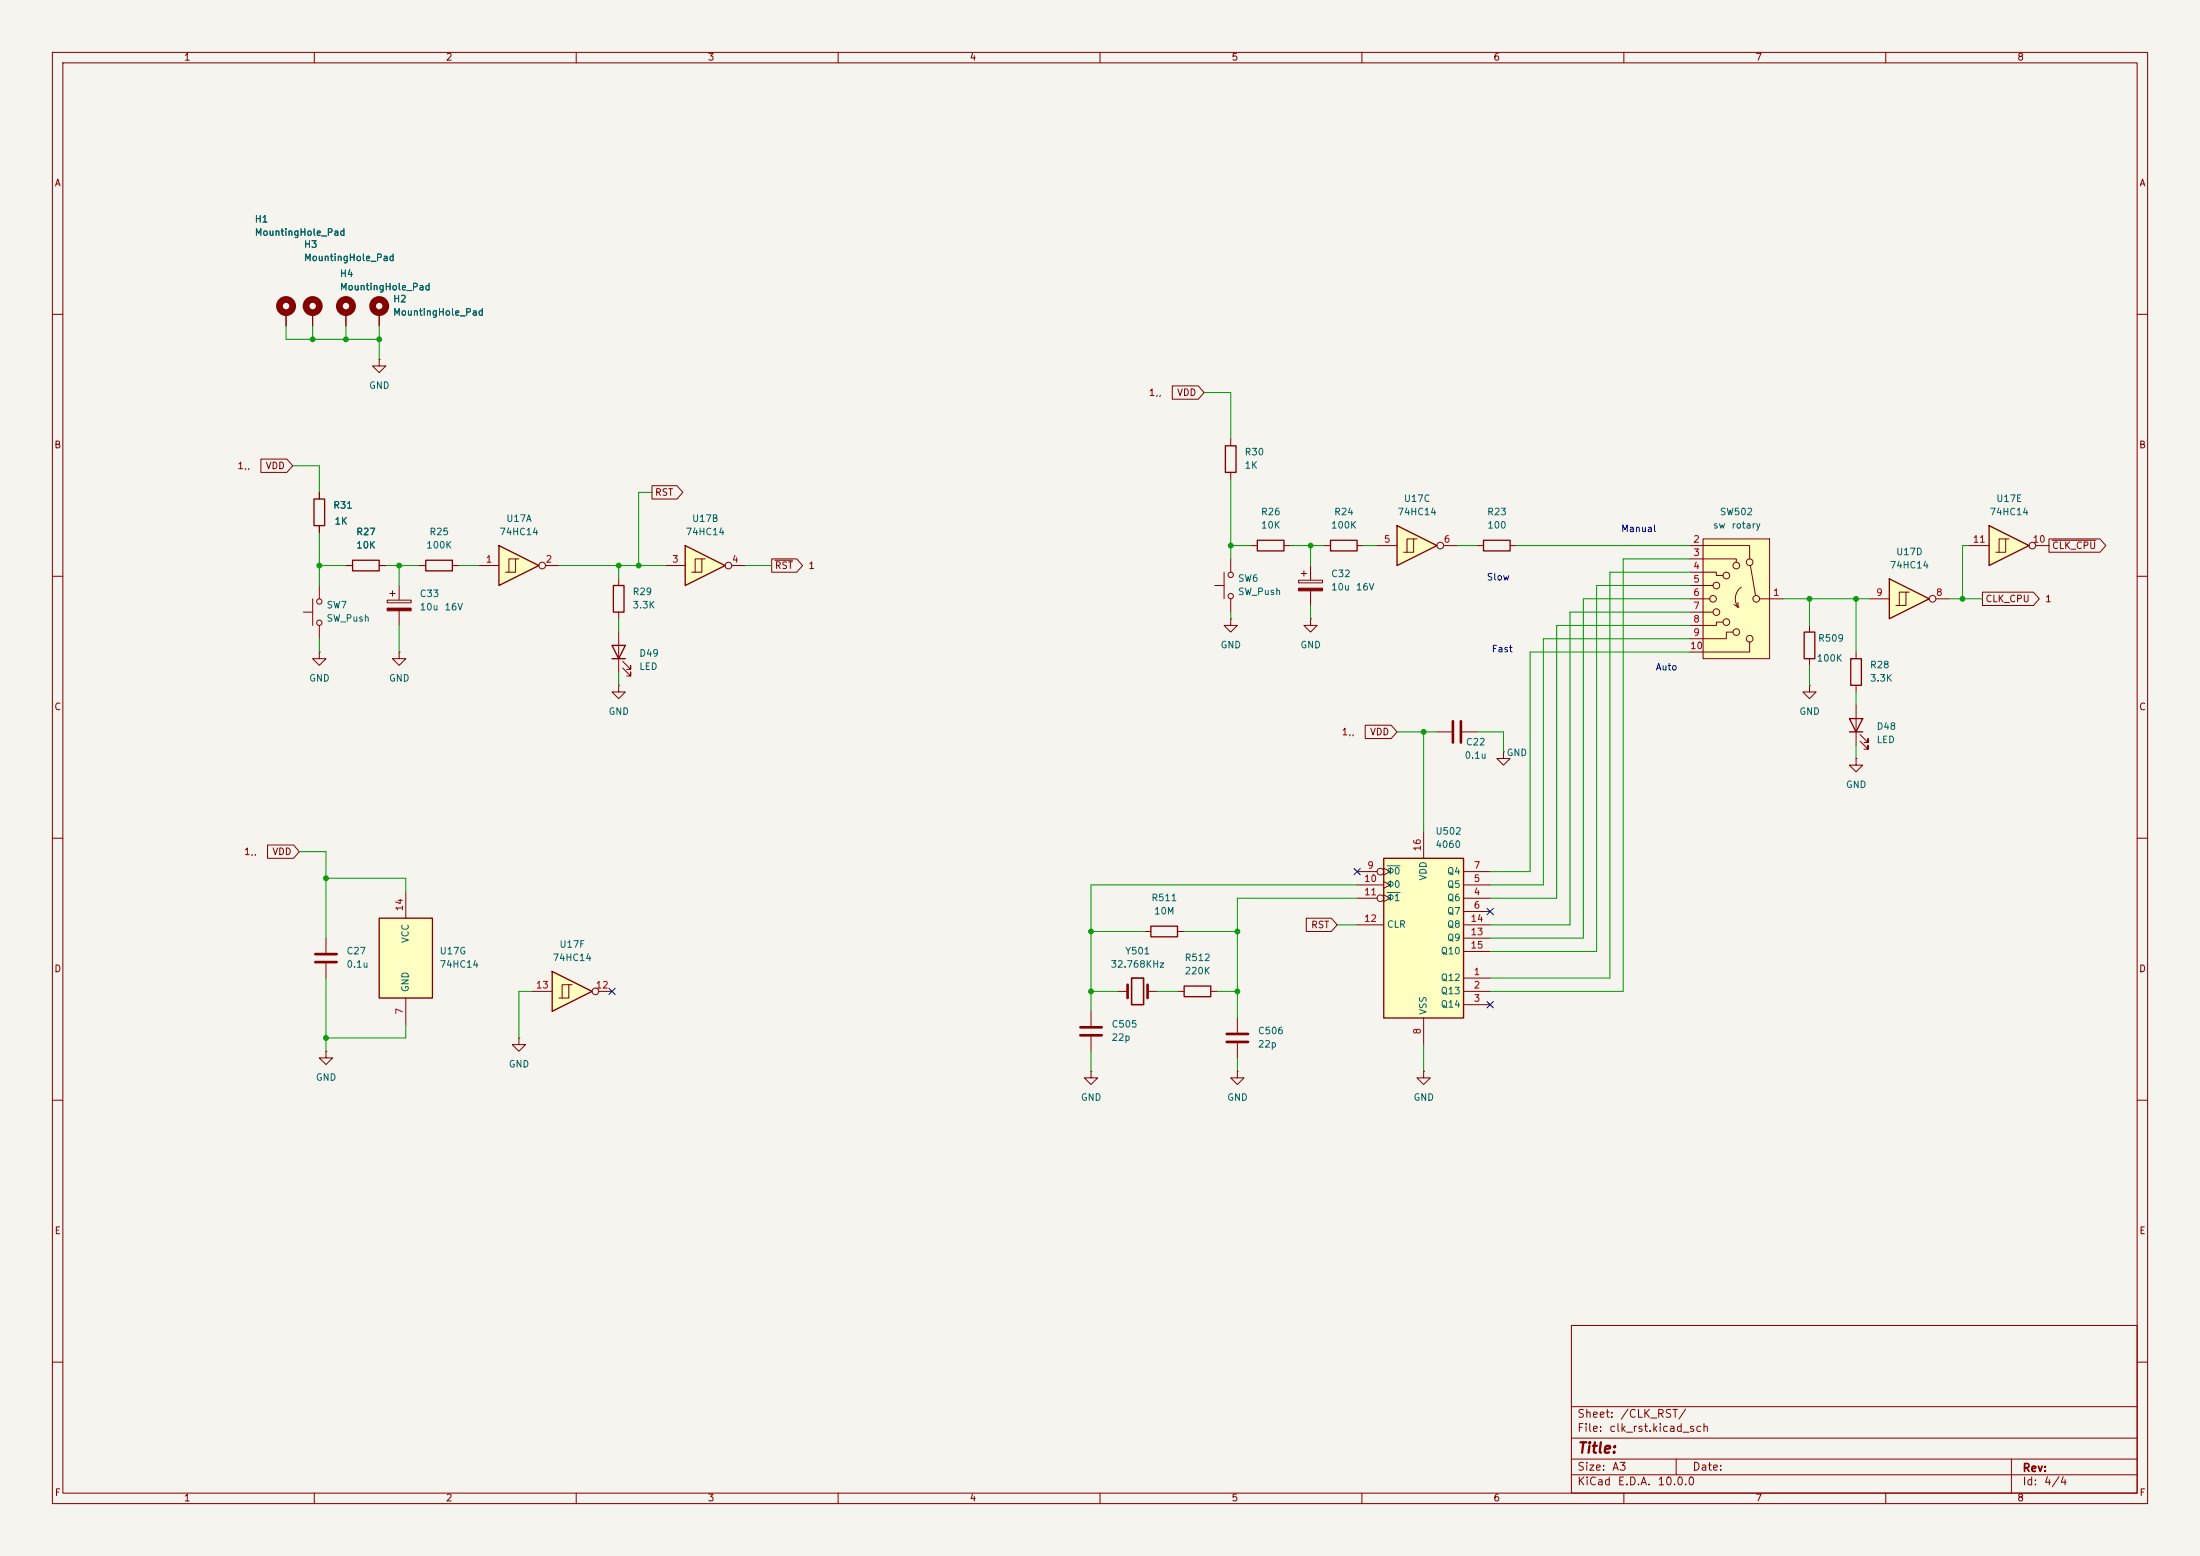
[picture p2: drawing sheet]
<svg xmlns="http://www.w3.org/2000/svg" width="420mm" height="297mm" viewBox="0 0 420 297" stroke-linecap="round" stroke-linejoin="round" font-family="sans-serif">
<path d="M0 0h420v297h-420z" fill="#f5f4ef" stroke="#f5f4ef" stroke-width=".19"/>
<g fill="none" stroke="#840000" stroke-width=".19">
<path d="M10 10h400v277h-400zM12 12h396v273h-396zM60 10v2M110 10v2M160 10v2M210 10v2M260 10v2M310 10v2M360 10v2M54.6 59.7v2.5M59.7 59.7v2.5M66 59.7v2.5"/>
<path d="M72.4 59.7v2.5M10 60h2M72.4 68.6v1.3h1.3l-1.3 1.2-1.3-1.2h1.3M72.4 68.6h.1M408 60h2M10 110h2M345.4 119.4v1.3M408 110h2M345.4 125.7v1.3M10 160h2M408 160h2M10 210h2"/>
<path d="M208.3 204.5v1.2h1.2l-1.2 1.3-1.3-1.3h1.3M208.3 204.5h.1M236.2 204.5v1.2h1.3l-1.3 1.3-1.3-1.3h1.3M236.2 204.5h.1M408 210h2M300 253h108v32h-108zM10 260h2M300 278.5h108M300 274.5h108M300 268.5h108M320 278.5v3M384 278.5v6.5"/>
<path d="M408 260h2M60 285v2M110 285v2M160 285v2M210 285v2M260 285v2M300 281.5h108M310 285v2M360 285v2"/>
</g>
<g fill="none" stroke="#840000" stroke-width="1.3">
<circle cx="54.6" cy="58.4" r="1.27"/>
<circle cx="59.7" cy="58.4" r="1.27"/>
<circle cx="66" cy="58.4" r="1.27"/>
<circle cx="72.4" cy="58.4" r="1.27"/>
</g>
<path d="M344.4 120.7h2.1v5h-2.1z" fill="none" stroke="#840000" stroke-width=".25"/>
<path d="M360.7 110.5l7.6 3.8-7.6 3.8z" fill="#ffffc2"/>
<path d="M360.7 110.5l7.6 3.8-7.6 3.8z" fill="none" stroke="#840000" stroke-width=".25"/>
<g fill="none" stroke="#840000" stroke-width=".19">
<path d="M356.9 114.3h3.8M363.9 113h-1.3v2.6M364.5 113h-.6v2.6h-2M369.6 114.3h2.5M287 143.5v1.3h1.3l-1.3 1.3-1.3-1.3h1.3M287 143.5h.1"/>
<circle cx="368.9" cy="114.3" r=".63"/>
</g>
<path d="M264.2 163.8h15.2v30.5h-15.2z" fill="#ffffc2"/>
<path d="M264.2 163.8h15.2v30.5h-15.2z" fill="none" stroke="#840000" stroke-width=".25"/>
<g fill="none" stroke="#840000" stroke-width=".19">
<path d="M271.8 158.8v5M259.1 171.5h3.8M259.1 168.9h5.1M259.1 166.4h3.8M259.1 176.5h5.1M264.2 165.7l1.2 .7-1.2 .6M264.2 168.3l1.2 .6-1.2 .6M264.2 170.8l1.2 .7-1.2 .6M279.4 171.5h5.1M279.4 168.9h5.1M279.4 174h5.1M279.4 166.4h5.1"/>
<path d="M279.4 176.5h5.1M279.4 179.1h5.1M271.8 194.3v5.1M279.4 186.7h5.1M279.4 189.2h5.1M279.4 191.8h5.1M279.4 181.6h5.1"/>
<circle cx="263.5" cy="166.4" r=".63"/>
<circle cx="263.5" cy="171.4" r=".63"/>
</g>
<path d="M264.8 165.3h2.5M264.8 170.3h2.5" fill="none" stroke="#006464" stroke-width=".19"/>
<path d="M325.1 102.9h12.7v22.8h-12.7z" fill="#ffffc2"/>
<g fill="none" stroke="#840000" stroke-width=".19">
<path d="M118.1 110.5v1.3M118.1 116.8v1.3M322.6 106.7h8.9v.6M322.6 109.2h5.1v.7h1.2M322.6 104.1h11.4v2.6M322.6 114.3h3.8M322.6 111.8h4.4M322.6 116.8h4.4M325.1 102.9h12.7v22.8h-12.7zM328.9 118.7h-1.2v.7h-5.1M331 115.4l.8 .5M331.8 115.9h.1"/>
<path d="M331.8 115v.9M332.4 112.1a2.73 2.73 0 0 0-.6 3.8M334.2 108l.9 5.6M335.9 114.3h4.5M118.1 120.7v7.6M118.9 127.5l1.5 1.5v-.7v.7h-.8M118.9 126.2l1.5 1.6v-.8v.8h-.8M330.8 120.7h-1.2v1.2h-7M334 122.6v1.9h-11.4"/>
<circle cx="327" cy="114.3" r=".63"/>
<circle cx="327.7" cy="116.8" r=".63"/>
<circle cx="327.7" cy="111.8" r=".63"/>
<circle cx="329.6" cy="109.9" r=".63"/>
<circle cx="329.6" cy="118.7" r=".63"/>
<circle cx="331.5" cy="107.9" r=".63"/>
<circle cx="334" cy="107.3" r=".63"/>
<circle cx="335.3" cy="114.3" r=".63"/>
<circle cx="331.5" cy="120.6" r=".63"/>
<circle cx="334" cy="121.9" r=".63"/>
</g>
<path d="M117.1 111.8h2v5h-2zM116.8 123.2h2.6l-1.3 2.5zM116.8 125.7h2.6" fill="none" stroke="#840000" stroke-width=".25"/>
<path d="M95.2 104.1l7.7 3.9-7.7 3.8z" fill="#ffffc2"/>
<path d="M233.9 85.1h2.1v5.1h-2.1zM95.2 104.1l7.7 3.9-7.7 3.8zM240 103.1h5.1v2.1h-5.1zM226.1 188.2h5v2h-5z" fill="none" stroke="#840000" stroke-width=".25"/>
<g fill="none" stroke="#840000" stroke-width=".19">
<path d="M234.9 83.8v1.3M234.9 90.2v1.2M91.4 108h3.8M98.4 106.7h-1.2v2.5M99.1 106.7h-.7v2.5h-1.9M104.1 108h2.6M231.9 111.8h1.8M233.7 109.2v5.1M234.9 106.7v2.5M234.9 114.3v2.5M238.8 104.1h1.2M245.1 104.1h1.3"/>
<path d="M247.9 110.7h4.6v.6h-4.6zM248.4 109.5h1M248.9 109v1M250.2 108v2.7M250.2 112.8v2.8M208.3 193v2.8M208.3 197.9v2.8M224.8 189.2h1.3M231.1 189.2h1.3"/>
<circle cx="103.5" cy="107.9" r=".63"/>
<circle cx="235" cy="113.8" r=".51"/>
<circle cx="235" cy="109.7" r=".51"/>
</g>
<path d="M247.9 112.3h4.6v.5h-4.6z" fill="#840000" stroke="#840000" stroke-width=".19"/>
<path d="M206.2 196.1h4.1M206.2 197.6h4.1" fill="none" stroke="#840000" stroke-width=".51"/>
<path d="M266.7 100.3l7.6 3.8-7.6 3.9z" fill="#ffffc2"/>
<path d="M59.9 95.3h2.1v5h-2.1zM67.3 106.9h5.1v2.1h-5.1zM81.3 106.9h5.1v2.1h-5.1zM254 103.1h5.1v2.1h-5.1zM266.7 100.3l7.6 3.8-7.6 3.9zM219.7 176.8h5.1v2h-5.1z" fill="none" stroke="#840000" stroke-width=".25"/>
<g fill="none" stroke="#840000" stroke-width=".19">
<path d="M61 94v1.3M61 100.3v1.3M66 108h1.3M72.4 108h1.3M80 108h1.3M86.4 108h1.2M234.9 118.1v1.3h1.3l-1.3 1.3-1.2-1.3h1.2M234.9 118.1h.1M250.2 118.1v1.3h1.3l-1.3 1.3-1.3-1.3h1.3M250.2 118.1h.1M252.7 104.1h1.3M259.1 104.1h1.2"/>
<path d="M262.9 104.1h3.8M269.9 102.9h-1.3v2.5M270.5 102.9h-.6v2.5h-1.9M275.6 104.1h2.5M345.4 130.8v1.3h1.3l-1.3 1.3-1.2-1.3h1.2M345.4 130.8h.1M218.4 177.8h1.3M224.8 177.8h1.3"/>
<circle cx="275" cy="104.1" r=".63"/>
</g>
<path d="M130.8 104.1l7.6 3.9-7.6 3.8z" fill="#ffffc2"/>
<path d="M130.8 104.1l7.6 3.9-7.6 3.8zM283.2 103.1h5.1v2.1h-5.1z" fill="none" stroke="#840000" stroke-width=".25"/>
<g fill="none" stroke="#840000" stroke-width=".19">
<path d="M127 108h3.8M134 106.7h-1.3v2.5M134.6 106.7h-.6v2.5h-1.9M139.7 108h2.5M281.9 104.1h1.3M288.3 104.1h1.3M274.3 139.7h2.8M279.1 139.7h2.8"/>
<circle cx="139.1" cy="107.9" r=".63"/>
</g>
<path d="M277.4 137.7v4M278.9 137.7v4" fill="none" stroke="#840000" stroke-width=".51"/>
<path d="M379.7 100.3l7.6 3.8-7.6 3.9z" fill="#ffffc2"/>
<path d="M379.7 100.3l7.6 3.8-7.6 3.9zM353.1 137.2h2.5l-1.3 2.5zM353.1 139.7h2.5M353.3 125.7h2v5.1h-2z" fill="none" stroke="#840000" stroke-width=".25"/>
<g fill="none" stroke="#840000" stroke-width=".19">
<path d="M57.9 116.8h1.8M59.7 114.3v5.1M61 111.8v2.5M61 119.4v2.5M375.9 104.1h3.8M382.9 102.9h-1.3v2.5M383.5 102.9h-.6v2.5h-1.9M388.6 104.1h2.6M61 124.5v1.2h1.2l-1.2 1.3-1.3-1.3h1.3M61 124.5h.1M354.3 124.5v1.2M354.3 130.8v1.3"/>
<path d="M354.3 134.6v7.6M354.3 144.8v1.3h1.3l-1.3 1.2-1.2-1.2h1.2M354.3 144.8h.1M355.1 141.5l1.5 1.5v-.8v.8h-.7M355.1 140.2l1.5 1.5v-.7v.7h-.7M62.2 179.1v2.8M62.2 183.9v2.8M62.2 200.7v1.2h1.3l-1.3 1.3-1.2-1.3h1.2M62.2 200.7h.1"/>
<circle cx="61" cy="114.8" r=".51"/>
<circle cx="61" cy="118.9" r=".51"/>
<circle cx="388" cy="104.1" r=".63"/>
</g>
<path d="M60.2 182.1h4.1M60.2 183.6h4.1" fill="none" stroke="#840000" stroke-width=".51"/>
<path d="M105.4 185.4l7.6 3.8-7.6 3.8z" fill="#ffffc2"/>
<path d="M105.4 185.4l7.6 3.8-7.6 3.8z" fill="none" stroke="#840000" stroke-width=".25"/>
<g fill="none" stroke="#840000" stroke-width=".19">
<path d="M99.1 198.1v1.3h1.2l-1.2 1.3-1.3-1.3h1.3M99.1 198.1h.1M101.6 189.2h3.8M108.6 188h-1.3v2.5M109.2 188h-.6v2.5h-1.9M114.3 189.2h2.5"/>
<circle cx="113.7" cy="189.2" r=".63"/>
</g>
<path d="M72.4 175.3h10.1v15.2h-10.1z" fill="#ffffc2"/>
<path d="M72.4 175.3h10.1v15.2h-10.1z" fill="none" stroke="#840000" stroke-width=".25"/>
<g fill="none" stroke="#840000" stroke-width=".19">
<path d="M54.6 59.7v2.5M59.7 59.7v2.5M66 59.7v2.5M72.4 59.7v2.5M223.8 73.7h5l1.1 1.2-1.1 1.3h-5zM49.8 87.6h5l1.1 1.3-1.1 1.3h-5zM61 94v1.3M124.5 92.7h4.7l1.2 1.3-1.2 1.3h-4.7zM61 100.3v1.3M66 108h1.3M72.4 108h1.3M73.9 114.6h4.6v.5h-4.6z"/>
<path d="M74.4 113.3h1M74.9 112.8v1M76.2 111.8v2.8M76.2 116.6v2.8M147.3 106.7h4.8l1.1 1.3-1.1 1.2h-4.8zM147.9 106.9h3.4M378.5 113h9.7l1.1 1.3-1.1 1.3h-9.7zM391.2 102.9h9.7l1.1 1.2-1.1 1.3h-9.7zM391.8 103.1h8.3M76.2 124.5v1.2h1.3l-1.3 1.3-1.3-1.3h1.3M76.2 124.5h.1M118.1 130.8v1.3h1.3l-1.3 1.3-1.3-1.3h1.3"/>
<path d="M118.1 130.8h.1M260.6 138.4h5l1.1 1.3-1.1 1.3h-5zM51.1 161.3h4.9l1.1 1.3-1.1 1.2h-4.9zM77.5 170.2v5.1M249.4 175.3h4.8l1.1 1.2-1.1 1.3h-4.8zM77.5 190.5v5.1M213.4 189.2h1.9M219.1 189.2h1.9M236.2 194.3v2.8M236.2 199.1v2.8M271.8 204.5v1.2h1.2l-1.2 1.3-1.3-1.3h1.3M271.8 204.5h.1"/>
</g>
<path d="M73.9 116.1h4.6v.5h-4.6z" fill="#840000" stroke="#840000" stroke-width=".19"/>
<path d="M215.3 188v2.5M219.1 188v2.5M234.2 197.4h4.1M234.2 198.9h4.1" fill="none" stroke="#840000" stroke-width=".51"/>
<path d="M216 186.7h2.3v5.1h-2.3z" fill="none" stroke="#840000" stroke-width=".3"/>
<g fill="none" stroke="#009600" stroke-width=".19">
<path d="M54.6 62.2v2.6h17.8M59.7 62.2v2.6M66 62.2v2.6M72.4 62.2v6.4M229.9 74.9h5v8.9M55.9 88.9h5.1v5.1M124.5 94h-2.6v14M234.9 91.4v15.3M61 101.6v10.2M61 108h5M73.7 108h6.3M76.2 108v3.8"/>
<path d="M76.2 119.4v5.1M87.6 108h3.8M106.7 108h20.3M118.1 108v2.5M118.1 118.1v2.6M142.2 108h5.1M234.9 116.8v1.3M234.9 104.1h3.9M246.4 104.1h6.3M250.2 104.1v3.9M250.2 115.6v2.5M260.3 104.1h2.6"/>
<path d="M278.1 104.1h3.8M289.6 104.1h33M322.6 109.2h-15.3v77.5h-22.8M322.6 116.8h-22.9v59.7h-15.2M322.6 114.3h-20.3v64.8h-17.8M322.6 119.4h-25.4v52.1h-12.7M322.6 111.8h-17.8v69.8h-20.3M322.6 106.7h-12.7v82.5h-25.4M340.4 114.3h16.5M345.4 114.3v5.1M354.3 114.3v10.2M372.1 114.3h6.4"/>
<path d="M375.9 104.1h-1.3v10.2M61 121.9v2.6M118.1 128.3v2.5M266.7 139.7h7.6M271.8 139.7v19.1M281.9 139.7h5.1v3.8M322.6 121.9h-28v47h-10.1M322.6 124.5h-30.5v41.9h-7.6M345.4 127v3.8M354.3 132.1v2.5M354.3 142.2v2.6M57.1 162.6h5.1v16.5"/>
<path d="M62.2 167.6h15.3v2.6M208.3 177.8h10.1M226.1 177.8h10.1M255.3 176.5h3.8M259.1 168.9h-50.8v24.1M259.1 171.5h-22.9v22.8M62.2 186.7v14M77.5 195.6v2.5h-15.3M101.6 189.2h-2.5v8.9M208.3 189.2h5.1M221 189.2h3.8M232.4 189.2h3.8"/>
<path d="M271.8 199.4v5.1M208.3 200.7v3.8M236.2 201.9v2.6"/>
</g>
<path d="M258.5 165.8l1.2 1.2M259.7 165.8l-1.2 1.2M283.9 173.4l1.2 1.2M285.1 173.4l-1.2 1.2M116.2 188.6l1.2 1.2M117.4 188.6l-1.2 1.2M283.9 191.2l1.2 1.2M285.1 191.2l-1.2 1.2" fill="none" stroke="#000084" stroke-width=".19"/>
<g fill="#009600" stroke="#009600" stroke-width=".19">
<circle cx="121.9" cy="108" r=".46"/>
<circle cx="118.1" cy="108" r=".46"/>
<circle cx="66" cy="64.8" r=".46"/>
<circle cx="59.7" cy="64.8" r=".46"/>
<circle cx="72.4" cy="64.8" r=".46"/>
<circle cx="271.8" cy="139.7" r=".46"/>
<circle cx="234.9" cy="104.1" r=".46"/>
<circle cx="236.2" cy="177.8" r=".46"/>
<circle cx="208.3" cy="177.8" r=".46"/>
<circle cx="250.2" cy="104.1" r=".46"/>
<circle cx="345.4" cy="114.3" r=".46"/>
<circle cx="374.6" cy="114.3" r=".46"/>
<circle cx="354.3" cy="114.3" r=".46"/>
<circle cx="61" cy="108" r=".46"/>
<circle cx="62.2" cy="198.1" r=".46"/>
<circle cx="62.2" cy="167.6" r=".46"/>
<circle cx="76.2" cy="108" r=".46"/>
<circle cx="236.2" cy="189.2" r=".46"/>
<circle cx="208.3" cy="189.2" r=".46"/>
</g>
<text font-size="2" fill="#840000" x="301" y="277.9">Title:</text>
<g font-size="1.5" fill="#840000">
<text x="301" y="273.7">File:</text>
<text x="301" y="271">Sheet:</text>
<text x="307.1" y="273.7">clk_rst.kicad_sch</text>
<text x="309.2" y="271">/CLK_RST/</text>
<text x="301" y="281.1">Size:</text>
<text x="307.6" y="281.1">A3</text>
<text x="323" y="281.1">Date:</text>
<text x="386" y="281.3">Rev:</text>
<text x="301" y="283.9">KiCad</text>
<text x="308.7" y="283.9">E.D.A.</text>
<text x="316.3" y="283.9">10.0.0</text>
<text x="386" y="283.9">Id:</text>
<text x="390.1" y="283.9">4/4</text>
</g>
<g font-size="1.3" fill="#840000">
<text x="35" y="11.9">1</text>
<text x="85" y="11.9">2</text>
<text x="135" y="11.9">3</text>
<text x="185" y="11.9">4</text>
<text x="235" y="11.9">5</text>
<text x="285" y="11.9">6</text>
<text x="335" y="11.9">7</text>
<text x="385" y="11.9">8</text>
<text x="10.3" y="35.9">A</text>
<text x="408.3" y="35.9">A</text>
<text x="219.2" y="75.9">1,,</text>
<text x="224.6" y="75.9">VDD</text>
<text x="10.3" y="85.9">B</text>
<text x="45.2" y="89.9">1,,</text>
<text x="50.6" y="89.9">VDD</text>
<text x="408.2" y="85.9">B</text>
<text x="124.9" y="94.9">RST</text>
<text x="391.6" y="105.1">CLK_CPU</text>
<text x="147.8" y="108.9">RST</text>
<text x="154.2" y="108.9">1</text>
<text x="378.9" y="115.3">CLK_CPU</text>
<text x="390.3" y="115.3">1</text>
<text x="10.3" y="135.9">C</text>
<text x="408.2" y="135.9">C</text>
<text x="256" y="140.7">1,,</text>
<text x="261.4" y="140.7">VDD</text>
<text x="46.5" y="163.5">1,,</text>
<text x="51.9" y="163.5">VDD</text>
<text x="250.2" y="177.5">RST</text>
<text x="10.3" y="185.9">D</text>
<text x="408.2" y="185.9">D</text>
<text x="10.3" y="235.9">E</text>
<text x="408.3" y="235.9">E</text>
<text x="10.3" y="285.9">F</text>
<text x="35" y="286.9">1</text>
<text x="85" y="286.9">2</text>
<text x="135" y="286.9">3</text>
<text x="185" y="286.9">4</text>
<text x="235" y="286.9">5</text>
<text x="285" y="286.9">6</text>
<text x="335" y="286.9">7</text>
<text x="385" y="286.9">8</text>
<text x="408.3" y="285.9">F</text>
</g>
<g font-size="1.3" fill="#006464">
<text x="48.5" y="42.8">H1</text>
<text x="48.5" y="45.3">MountingHole_Pad</text>
<text x="57.9" y="47.6">H3</text>
<text x="57.9" y="50.1">MountingHole_Pad</text>
<text x="64.8" y="53.2">H4</text>
<text x="64.8" y="55.7">MountingHole_Pad</text>
<text x="74.9" y="58">H2</text>
<text x="74.9" y="60.6">MountingHole_Pad</text>
<text x="70.4" y="74.5">GND</text>
<text x="237.5" y="89.8">1K</text>
<text x="237.5" y="87.2">R30</text>
<text x="63.5" y="97.4">R31</text>
<text x="63.8" y="100.4">1K</text>
<text x="96.5" y="99.9">U17A</text>
<text x="132" y="99.9">U17B</text>
<text x="240.6" y="98.7">R26</text>
<text x="240.6" y="101.2">10K</text>
<text x="254" y="101.2">100K</text>
<text x="254.6" y="98.7">R24</text>
<text x="266.7" y="98.7">74HC14</text>
<text x="267.9" y="96.1">U17C</text>
<text x="283.8" y="98.7">R23</text>
<text x="283.8" y="101.2">100</text>
<text x="326.9" y="101.2">sw</text>
<text x="328.2" y="98.7">SW502</text>
<text x="330.5" y="101.2">rotary</text>
<text x="379.7" y="98.7">74HC14</text>
<text x="381" y="96.1">U17E</text>
<text x="67.9" y="102.5">R27</text>
<text x="67.9" y="105">10K</text>
<text x="81.3" y="105">100K</text>
<text x="81.9" y="102.5">R25</text>
<text x="95.2" y="102.5">74HC14</text>
<text x="130.8" y="102.5">74HC14</text>
<text x="361.9" y="106.3">U17D</text>
<text x="120.7" y="113.9">R29</text>
<text x="236.2" y="111.4">SW6</text>
<text x="236.2" y="113.9">SW_Push</text>
<text x="254" y="110.5">C32</text>
<text x="254" y="113">10u</text>
<text x="258.7" y="113">16V</text>
<text x="360.7" y="108.8">74HC14</text>
<text x="62.2" y="116.4">SW7</text>
<text x="62.2" y="119">SW_Push</text>
<text x="80" y="114.3">C33</text>
<text x="80" y="116.8">10u</text>
<text x="84.8" y="116.8">16V</text>
<text x="120.7" y="116.4">3.3K</text>
<text x="121.9" y="125.6">D49</text>
<text x="232.9" y="124.1">GND</text>
<text x="248.2" y="124.1">GND</text>
<text x="347" y="122.8">R509</text>
<text x="58.9" y="130.4">GND</text>
<text x="74.2" y="130.4">GND</text>
<text x="121.9" y="128.2">LED</text>
<text x="346.7" y="126.6">100K</text>
<text x="356.9" y="127.9">R28</text>
<text x="356.9" y="130.4">3.3K</text>
<text x="116.1" y="136.8">GND</text>
<text x="343.4" y="136.8">GND</text>
<text x="279.7" y="142.6">C22</text>
<text x="358.1" y="142.2">LED</text>
<text x="358.1" y="139.6">D48</text>
<text x="279.5" y="145.1">0.1u</text>
<text x="287.5" y="144.6">GND</text>
<text x="352.3" y="150.7">GND</text>
<text x="273.9" y="159.6">U502</text>
<text x="264.7" y="167.2">Φ0</text>
<text x="273.9" y="162.2">4060</text>
<text x="276.1" y="167.2">Q4</text>
<text x="219.7" y="172.3">R511</text>
<text x="264.7" y="169.8">Φ0</text>
<text x="264.7" y="172.3">Φ1</text>
<text x="272.6" y="168.2" transform="rotate(-90 272.6 168.2)">VDD</text>
<text x="276.1" y="172.3">Q6</text>
<text x="276.1" y="169.8">Q5</text>
<text x="220.2" y="174.9">10M</text>
<text x="264.7" y="177.4">CLR</text>
<text x="276.1" y="174.9">Q7</text>
<text x="276.1" y="179.9">Q9</text>
<text x="276.1" y="177.4">Q8</text>
<text x="66" y="182.5">C27</text>
<text x="66" y="185">0.1u</text>
<text x="78.3" y="180.1" transform="rotate(-90 78.3 180.1)">VCC</text>
<text x="83.8" y="182.5">U17G</text>
<text x="83.8" y="185">74HC14</text>
<text x="105.4" y="183.7">74HC14</text>
<text x="106.7" y="181.2">U17F</text>
<text x="211.9" y="185">32.768KHz</text>
<text x="214.7" y="182.5">Y501</text>
<text x="226" y="183.7">R512</text>
<text x="274.9" y="182.5">Q10</text>
<text x="78.3" y="189.5" transform="rotate(-90 78.3 189.5)">GND</text>
<text x="226" y="186.3">220K</text>
<text x="274.9" y="187.6">Q12</text>
<text x="274.9" y="190.1">Q13</text>
<text x="212.1" y="196.4">C505</text>
<text x="240" y="197.7">C506</text>
<text x="272.6" y="193.8" transform="rotate(-90 272.6 193.8)">VSS</text>
<text x="274.9" y="192.6">Q14</text>
<text x="212.1" y="199">22p</text>
<text x="240" y="200.3">22p</text>
<text x="60.2" y="206.6">GND</text>
<text x="97" y="204.1">GND</text>
<text x="206.2" y="210.4">GND</text>
<text x="234.2" y="210.4">GND</text>
<text x="269.7" y="210.4">GND</text>
</g>
<g font-size="1.3" fill="#0000c2">
<text x="309.4" y="101.9">Manual</text>
<text x="283.7" y="111.1">Slow</text>
<text x="284.7" y="124.8">Fast</text>
<text x="316" y="128.3">Auto</text>
</g>
<g font-size="1.3" fill="#a90000">
<text x="92.6" y="107.7">1</text>
<text x="104.1" y="107.7">2</text>
<text x="128.2" y="107.7">3</text>
<text x="139.6" y="107.7">4</text>
<text x="264.1" y="103.9">5</text>
<text x="275.5" y="103.9">6</text>
<text x="323.1" y="103.9">2</text>
<text x="323.1" y="106.4">3</text>
<text x="376.5" y="103.9">11</text>
<text x="387.9" y="103.9">10</text>
<text x="323.1" y="109">4</text>
<text x="323.1" y="111.5">5</text>
<text x="323.1" y="114">6</text>
<text x="323.1" y="116.6">7</text>
<text x="323.1" y="119.1">8</text>
<text x="338.4" y="114">1</text>
<text x="358.1" y="114">9</text>
<text x="369.5" y="114">8</text>
<text x="322.5" y="124.2">10</text>
<text x="323.1" y="121.7">9</text>
<text x="260.9" y="166.1">9</text>
<text x="271.5" y="162.6" transform="rotate(-90 271.5 162.6)">16</text>
<text x="281.2" y="166.1">7</text>
<text x="260.3" y="168.7">10</text>
<text x="260.3" y="171.2">11</text>
<text x="281.2" y="171.2">4</text>
<text x="281.2" y="168.7">5</text>
<text x="281.2" y="173.7">6</text>
<text x="77.2" y="174" transform="rotate(-90 77.2 174)">14</text>
<text x="260.3" y="176.3">12</text>
<text x="280.6" y="178.8">13</text>
<text x="280.6" y="176.3">14</text>
<text x="280.6" y="181.4">15</text>
<text x="102.2" y="189">13</text>
<text x="113.6" y="189">12</text>
<text x="281.2" y="186.4">1</text>
<text x="281.2" y="189">2</text>
<text x="281.2" y="191.5">3</text>
<text x="77.2" y="193.7" transform="rotate(-90 77.2 193.7)">7</text>
<text x="271.5" y="197.6" transform="rotate(-90 271.5 197.6)">8</text>
</g>
</svg>
